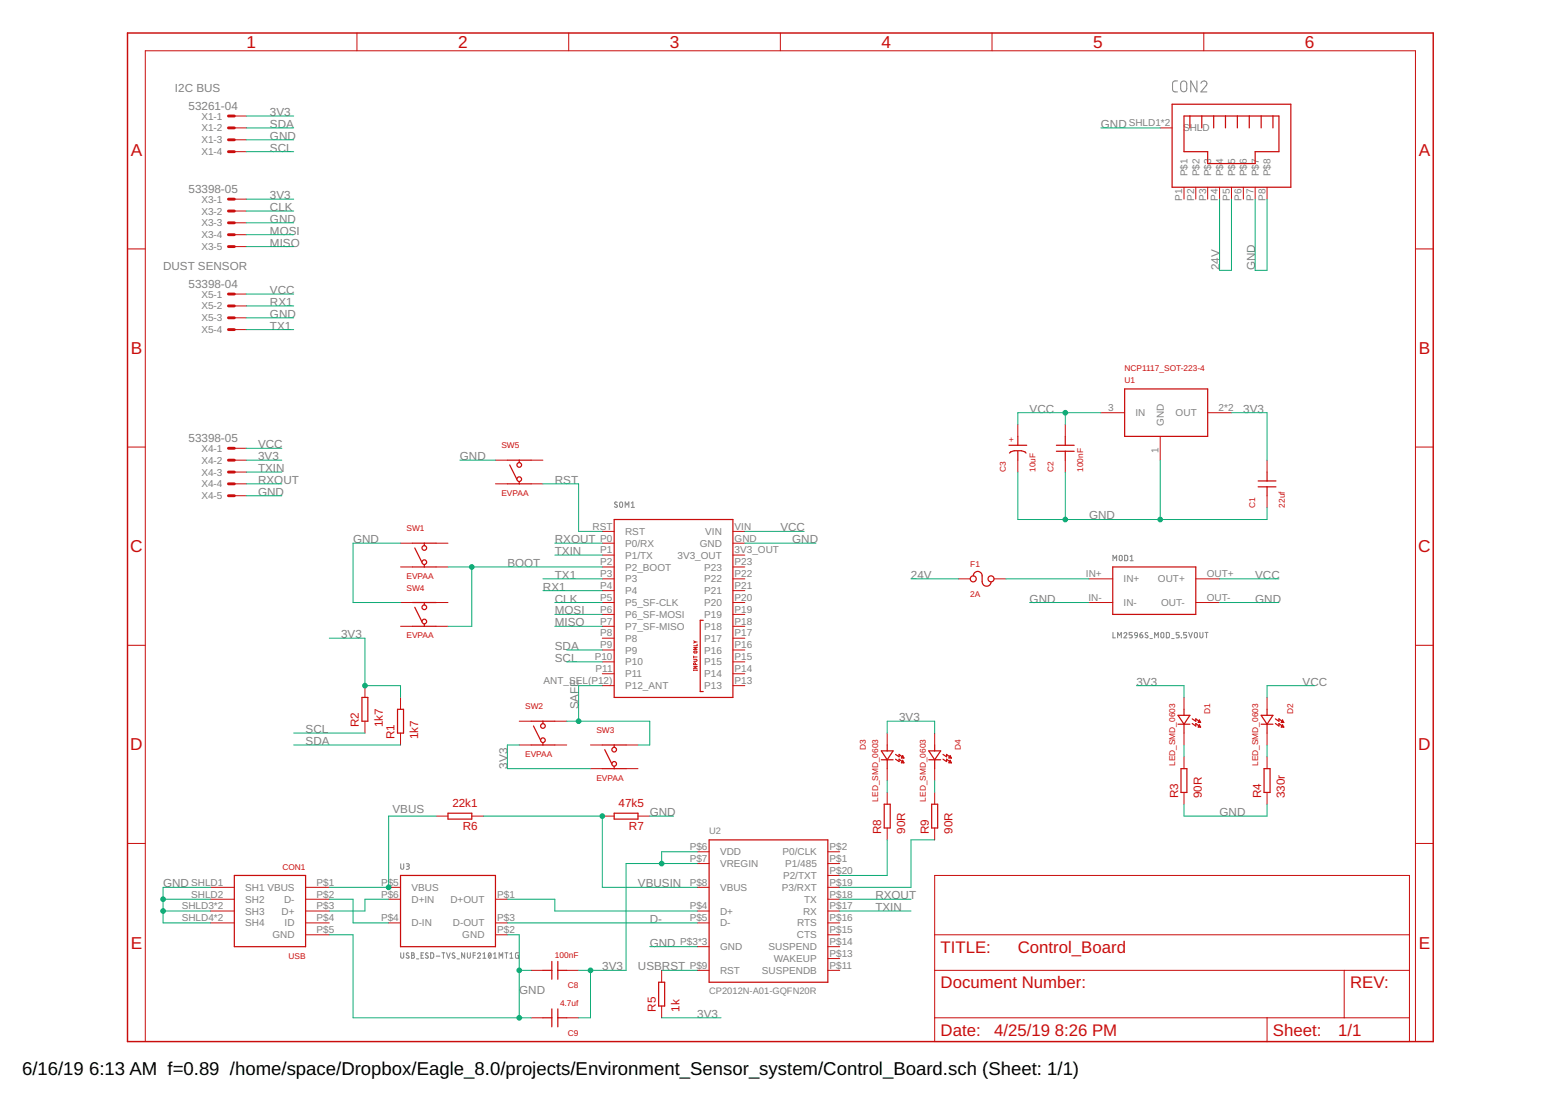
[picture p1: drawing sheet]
<svg xmlns="http://www.w3.org/2000/svg" width="297mm" height="210mm" viewBox="0 0 297 210" stroke-linecap="round" stroke-linejoin="round" font-family="sans-serif">
<g fill="none" stroke="#808080" stroke-width=".19">
<path d="M224.2 15.4l-.6 .1-.3 .4v1.3l.3 .3h.6M225 15.6l.5-.2a.54 .54 0 0 1 .5 .6v.9a.58 .58 0 0 1-.6 .6 .58 .58 0 0 1-.6-.6v-.9zM227.9 15.4v2.1l-1.2-2.1v2.1M228.7 15.9a.57 .57 0 0 1 .8-.5 .57 .57 0 0 1 .1 .9l-.9 1.2h1.1M117.5 95.7l-.4-.1-.1 .2 .5 .4a.28 .28 0 0 1-.1 .4 .28 .28 0 0 1-.4-.1M118.1 95.7l.2-.1 .2 .2v.7l-.2 .1-.3-.1zM119 96.6v-1l.4 .6 .3-.6v1M120.2 95.8l.3-.2v1M120.2 96.6h.6M211.9 106.8v-1l.4 .6 .3-.6v1M213.2 105.8l.5 .1v.8l-.3 .1-.3-.1zM214.1 105.8h.4l.2 .2v.6l-.2 .2h-.4z"/>
<path d="M215.2 106.8h.6M215.2 106l.3-.2v1M211.9 120.5v1h.5M212.8 121.5v-1l.3 .6 .4-.6v1M214 120.7a.28 .28 0 0 1 .4-.2 .28 .28 0 0 1 .1 .4l-.5 .6h.6M215.6 120.5h-.6v.4l.5 .1 .1 .2-.1 .3h-.5M216.1 120.5h.4l.1 .6-.6-.2zM216.6 121.1l-.1 .3-.4 .1M217 120.9h.4a.29 .29 0 0 1 .2 .3 .29 .29 0 0 1-.3 .3 .29 .29 0 0 1-.3-.3zM217.5 120.5l-.3 .1-.2 .3M218.5 120.5h-.2l-.2 .2 .5 .5v.2l-.4 .1-.2-.1M219 121.6h.4"/>
<path d="M219.9 121.5v-1l.3 .6 .4-.6v1M221.1 120.5h.3l.2 .1v.7l-.2 .2-.3-.2zM222.1 120.5h.4l.2 .1v.7l-.2 .2h-.4zM223.1 121.6h.5M224.5 120.5h-.5v.4l.4 .1 .1 .2-.1 .3h-.4M224.9 121.5h.1M226 120.5h-.6v.4l.4 .1 .2 .2-.2 .3h-.4M226.3 120.5l.4 1 .3-1M227.5 120.5h.3l.2 .1v.7l-.2 .2-.4-.2zM228.5 120.5v.8l.2 .2 .3-.2v-.8M229.4 120.5h.6M229.7 120.5v1"/>
<path d="M76.3 164.5v.9l.2 .2 .4-.2v-.9M77.4 164.5l.5 .2-.1 .3h-.3M77.6 165l.3 .1v.3l-.1 .1-.4 .1M76.3 181.5v.9l.2 .1 .4-.1v-.9M77.9 181.6l-.3-.1-.2 .2 .5 .5v.2l-.3 .1-.3-.1M78.4 181.5l.4 .1v.2l-.1 .1 .2 .3-.1 .3h-.4zM78.4 181.9h.3M79.3 182.6h.4M80.2 181.9h.3M80.6 181.5h-.4v1h.4M81.5 181.6l-.3-.1-.2 .2 .5 .5v.2l-.3 .1-.2-.1M82 181.5h.4l.2 .3v.4l-.2 .3h-.4z"/>
<path d="M83.1 182.1h.7M84.1 181.5h.6M84.4 181.5v1M85 181.5l.4 1 .3-1M86.6 181.6l-.3-.1-.2 .2 .5 .5v.2l-.3 .1-.2-.1M87 182.6h.5M88.5 181.5v1l-.6-1v1M89 181.5v.7l.2 .3 .3-.1 .1-.9M90.1 181.9h.4M90.5 181.5h-.4v1M90.9 181.7a.29 .29 0 0 1 .4-.2 .29 .29 0 0 1 .1 .4l-.5 .6h.6M91.9 182.5h.6"/>
<path d="M91.9 181.7l.3-.2v1M93.1 181.6l.1-.1a.53 .53 0 0 1 .3 .5 .53 .53 0 0 1-.3 .5l-.2-.5zM93.5 181.7l-.5 .6M94 182.5h.6M94 181.7l.3-.2v1M95 182.5v-1l.4 .6 .3-.6v1M96.1 181.5h.6M96.4 181.5v1M97.1 182.5h.6M97.1 181.7l.3-.2v1M98.7 181.5l-.5 .1 .1 .9h.4v-.6h-.1"/>
</g>
<path d="M24.3 6.3h248.6v192.1h-248.6z" fill="none" stroke="#c90d0c" stroke-width=".28"/>
<g fill="none" stroke="#c90d0c" stroke-width=".19">
<path d="M68 6.3v3.4M108.3 6.3v3.4M148.6 6.3v3.4M188.9 6.3v3.4M229.2 6.3v3.4M44.6 24.4h2.3M44.6 22.1h2.3M44.6 26.6h2.3M44.6 28.9h2.3M44.6 37.9h2.3M220.9 24.4h2.3M225.4 35.7v2.2"/>
<path d="M227.7 35.7v2.2M230 35.7v2.2M232.2 35.7v2.2M234.5 35.7v2.2M236.7 35.7v2.2M239 35.7v2.2M241.3 35.7v2.2M24.3 47.4h3.4M44.6 40.2h2.3M44.6 42.4h2.3M44.6 44.7h2.3M44.6 47h2.3"/>
<path d="M44.6 56h2.3M44.6 58.3h2.3M269.5 47.4h3.4M44.6 60.5h2.3M44.6 62.8h2.3M209.6 78.6h4.5M230 78.6h4.5M24.3 85.2h3.4M44.6 87.7h2.3M44.6 92.2h2.3M44.6 85.4h2.3M44.6 89.9h2.3"/>
<path d="M44.6 94.4h2.3M94.3 87.7h2.3M94.3 92.2h2.3M101.1 87.7h2.3M101.1 92.2h2.3M193.8 80.9v2.2M193.8 87.7v2.2M202.8 80.9v2.2M202.8 87.7v2.2M220.9 83.1v4.6M241.3 87.7v2.2M241.3 94.4v2.3"/>
<path d="M269.5 85.2h3.4M76.3 103.5h2.2M76.3 108h2.2M76.3 114.8h2.2M76.3 119.3h2.2M83 103.5h2.3M83 108h2.3M83 114.8h2.3M83 119.3h2.3M114.7 101.2h2.2M114.7 103.5h2.2M114.7 105.7h2.2"/>
<path d="M114.7 108h2.2M114.7 110.3h2.2M114.7 112.5h2.2M114.7 114.8h2.2M114.7 117h2.2M114.7 119.3h2.2M139.6 101.2h2.2M139.6 103.5h2.2M139.6 105.7h2.2M139.6 108h2.2M139.6 110.3h2.2M139.6 112.5h2.2"/>
<path d="M139.6 114.8h2.2M139.6 117h2.2M139.6 119.3h2.2M182.5 110.3h2.3M189.3 110.3h2.2M207.3 110.3h4.6M207.3 114.8h4.6M227.7 110.3h4.5M227.7 114.8h4.5M24.3 122.9h3.4M69.5 130.6v2.2M69.5 137.4v2.2"/>
<path d="M76.3 132.8v2.3M76.3 139.6v2.3M98.9 137.4h2.2M105.6 137.4h2.3M114.7 121.6h2.2M114.7 123.8h2.2M114.7 126.1h2.2M114.7 128.3h2.2M114.7 130.6h2.2M132.1 125.6h.4l.2 .2-.2 .2h-.4M132.1 127.7h.6M132.1 125v.3"/>
<path d="M132.1 127.6v.1M132.1 126.9h.6l-.6 .4h.6M132.1 125.1h.6M132.1 123.3h.6l-.6 .4h.6M132.1 122.1l.3 .2M132.2 124h.5v.3l-.5 .1zM132.4 122.3l-.3 .2M132.4 122.3h.3M132.4 126.6v-.3h-.2l-.1 .3h.6M132.7 122.7v.3h-.6M132.7 127.6v.1M139.6 121.6h2.2"/>
<path d="M139.6 123.8h2.2M139.6 126.1h2.2M139.6 128.3h2.2M139.6 130.6h2.2M168.9 139.6v2.3M178 139.6v2.3M225.4 132.8v2.3M225.4 139.6v2.3M241.3 132.8v2.3M241.3 139.6v2.3M269.5 122.9h3.4M83 155.4h2.3"/>
<path d="M89.8 155.4h2.3M98.9 141.9h2.2M105.6 141.9h2.3M112.4 141.9h2.3M112.4 146.4h2.3M114.7 155.4h2.2M119.2 141.9h2.3M119.2 146.4h2.3M121.5 155.4h2.2M168.9 146.4v2.3M168.9 150.9v2.3M168.9 157.7v2.3"/>
<path d="M178 146.4v2.3M178 150.9v2.3M178 157.7v2.3M225.4 144.1v2.3M225.4 150.9v2.3M241.3 144.1v2.3M241.3 150.9v2.3M24.3 160.7h3.4M40.1 169h4.5M40.1 173.5h4.5M40.1 175.8h4.5M40.1 171.3h4.5"/>
<path d="M58.2 178.1h4.5M58.2 169h4.5M58.2 173.5h4.5M58.2 175.8h4.5M58.2 171.3h4.5M74 169h2.3M74 175.8h2.3M74 171.3h2.3M94.3 178.1h2.3M94.3 175.8h2.3M94.3 171.3h2.3M132.8 164.5h2.2"/>
<path d="M132.8 169h2.2M132.8 173.5h2.2M132.8 175.8h2.2M132.8 162.2h2.2M157.6 166.8h2.3M157.6 178.1h2.3M157.6 164.5h2.3M157.6 169h2.3M157.6 173.5h2.3M157.6 175.8h2.3M157.6 162.2h2.3M157.6 171.3h2.3"/>
<path d="M178 166.8h90.4v31.6h-90.4zM178 178.1h90.4M269.5 160.7h3.4M27.7 198.4v-188.7h241.8v188.7M101.1 184.8h2.3M101.1 193.9h2.3M107.9 184.8h2.3M107.9 193.9h2.3M126 184.8v2.3M126 191.6v2.3M132.8 184.8h2.2M132.8 180.3h2.2"/>
<path d="M157.6 184.8h2.3M157.6 180.3h2.3M157.6 182.6h2.3M178 184.8h90.4M178 193.9h90.4M241.3 193.9v4.5M255.9 184.8v9.1"/>
</g>
<g fill="none" stroke="#c90d0c" stroke-width=".23">
<path d="M223.2 19.9h22.6v15.8h-22.6zM225.4 22.1h18.1v6.8h-4.5v2.3h-9v-2.3h-4.6zM226.6 22.1v2.3M228.8 22.1v2.3M231.1 22.1v2.3M233.3 22.1v2.3M235.6 22.1v2.3M237.9 22.1v2.3M240.1 22.1v2.3M242.4 22.1v2.3M214.1 74.1h15.9v9h-15.9zM96.6 87.7h4.5"/>
<path d="M96.6 92.2h4.5M97 88.6l1.4 2.7M98.9 87.7v.4M98.9 91.7v.5M116.9 99h22.7v33.8h-22.7zM192.1 84.8h3.4M192.2 86.3a2.61 2.61 0 0 1 3.2 0M193.8 83.1v1.7M193.8 86v1.7M201.1 86h3.4M201.1 84.8h3.4M202.8 83.1v1.7"/>
<path d="M202.8 86v1.7M239.6 92.7h3.4M239.6 91.6h3.4M241.3 89.9v1.7M241.3 92.7v1.7M78.5 103.5h4.5M78.5 108h4.5M78.5 114.8h4.5M78.5 119.3h4.5M79 104.4l1.3 2.7M79 115.7l1.3 2.7M80.8 103.5v.4"/>
<path d="M80.8 107.5v.5M80.8 114.8v.4M80.8 118.8v.5M133.9 118.2h-.6v13.5h.6M185.3 109.7a.85 .85 0 0 1 .9-.9 .85 .85 0 0 1 .8 .9v1.1a.85 .85 0 0 0 .9 .9 .85 .85 0 0 0 .8-.9M211.9 108h15.8v9h-15.8zM68.9 132.8h1.1v4.6h-1.1zM75.7 135.1h1.1v4.5h-1.1zM101.1 137.4h4.5M101.6 138.3l1.3 2.7M103.4 137.4v.4M224.3 136.2h2.3l-1.2 1.7z"/>
<path d="M224.3 137.9h2.3M225.4 135.1v1.1M225.4 137.9v1.7M227 136.9l.7 .5v-.5l.9 .7M227 137.8l.7 .5v-.5l.9 .7M228.4 137.1l.2 .5h-.4zM228.4 138l.2 .5h-.4zM240.1 136.2h2.3l-1.1 1.7zM240.1 137.9h2.3M241.3 135.1v1.1M241.3 137.9v1.7M242.8 136.9l.7 .5v-.5l.9 .7"/>
<path d="M242.8 137.8l.7 .5v-.5l.9 .7M244.2 137.1l.2 .5h-.4zM244.2 138l.2 .5h-.4zM85.3 154.9h4.5v1.1h-4.5zM101.1 141.9h4.5M103.4 141.4v.5M114.7 141.9h4.5M114.7 146.4h4.5M115.1 142.8l1.4 2.7M116.9 141.9v.4M116.9 146v.4M116.9 154.9h4.6v1.1h-4.6z"/>
<path d="M135 160h22.6v27.1h-22.6zM167.8 143h2.3l-1.2 1.7zM167.8 144.7h2.3M168.4 153.2h1.1v4.5h-1.1zM168.9 141.9v1.1M168.9 144.7v1.7M170.5 143.7l.7 .4v-.4l.9 .7M170.5 144.6l.7 .5v-.5l.9 .7M171.9 143.9l.2 .5h-.5zM171.9 144.8l.2 .5h-.5zM176.8 143h2.3l-1.1 1.7zM176.8 144.7h2.3"/>
<path d="M177.4 153.2h1.1v4.5h-1.1zM178 141.9v1.1M178 144.7v1.7M179.6 143.7l.6 .4v-.4l.9 .7M179.6 144.6l.6 .5v-.5l.9 .7M180.9 143.9l.2 .5h-.4zM180.9 144.8l.2 .5h-.4zM224.9 146.4h1.1v4.5h-1.1zM240.7 146.4h1.1v4.5h-1.1zM44.6 166.8h13.6v13.5h-13.6zM76.3 166.8h18v13.5h-18zM103.4 184.8h1.7"/>
<path d="M103.4 193.9h1.7M105.1 183.1v3.4M105.1 192.2v3.4M106.2 183.1v3.4M106.2 192.2v3.4M106.2 184.8h1.7M106.2 193.9h1.7M125.4 187.1h1.2v4.5h-1.2z"/>
<circle cx="98.9" cy="88.6" r=".44"/>
<circle cx="98.9" cy="91.3" r=".44"/>
<circle cx="80.8" cy="104.4" r=".44"/>
<circle cx="80.8" cy="107.1" r=".44"/>
<circle cx="80.8" cy="118.4" r=".44"/>
<circle cx="80.8" cy="115.7" r=".44"/>
<circle cx="185.3" cy="110.3" r=".57"/>
<circle cx="188.7" cy="110.3" r=".57"/>
<circle cx="103.4" cy="138.3" r=".44"/>
<circle cx="103.4" cy="141" r=".44"/>
<circle cx="116.9" cy="142.8" r=".44"/>
<circle cx="116.9" cy="145.5" r=".44"/>
</g>
<g fill="none" stroke="#c90d0c" stroke-width=".55">
<path d="M43.5 22.1h1.1M43.5 24.4h1.1M43.5 26.6h1.1M43.5 28.9h1.1M43.5 37.9h1.1M43.5 40.2h1.1M43.5 42.4h1.1M43.5 44.7h1.1M43.5 47h1.1M43.5 56h1.1M43.5 58.3h1.1M43.5 60.5h1.1"/>
<path d="M43.5 62.8h1.1M43.5 85.4h1.1M43.5 87.7h1.1M43.5 89.9h1.1M43.5 92.2h1.1M43.5 94.4h1.1"/>
</g>
<g fill="none" stroke="#0dab76" stroke-width=".19">
<path d="M46.9 22.1h9M46.9 37.9h9M46.9 26.6h9M46.9 24.4h9M46.9 28.9h9M209.6 24.4h11.3M232.2 37.9v13.6h2.3v-13.6M239 37.9v13.6h2.3v-13.6M46.9 56h9M46.9 42.4h9M46.9 58.3h9M46.9 40.2h9"/>
<path d="M46.9 44.7h9M46.9 47h9M46.9 60.5h9M46.9 62.8h9M202.8 78.6v2.3M209.6 78.6h-15.8v2.3M234.5 78.6h6.8v9.1M46.9 85.4h6.8M46.9 87.7h6.8M46.9 89.9h6.8M46.9 92.2h6.8M46.9 94.4h6.8"/>
<path d="M87.6 87.7h6.7M103.4 92.2h6.8v9h4.5M193.8 89.9v9.1h47.5v-2.3M202.8 89.9v9.1M220.9 87.7v11.3M76.3 103.5h-9.1v11.3h9.1M85.3 108h29.4M89.8 108v11.3h-4.5M103.4 110.3h11.3M103.4 112.5h11.3M105.6 119.3h9.1M105.6 105.7h9.1"/>
<path d="M105.6 103.5h9.1M105.6 114.8h9.1M105.6 117h9.1M141.8 101.2h11.3M141.8 103.5h13.6M173.5 110.3h9M191.5 110.3h15.8M196 114.8h11.3M232.2 110.3h11.3M232.2 114.8h11.3M55.9 139.6h13.6M62.7 121.6h6.8v9h6.8v2.2"/>
<path d="M107.9 137.4h15.8v4.5h-2.2M107.9 123.8h6.8M107.9 126.1h6.8M114.7 130.6h-4.5v6.8M168.9 139.6v-2.2h9.1v2.2M216.4 130.6h9v2.2M250.3 130.6h-9v2.2M55.9 141.9h20.4M83 155.4h-9v13.6h-11.3M92.1 155.4h22.6v13.6h18.1M98.9 141.9h-2.3v4.5h15.8M123.7 155.4h4.5"/>
<path d="M168.9 148.7v2.2M168.9 160v6.8h-9M178 148.7v2.2M178 160h-4.5v9h-13.6M225.4 153.2v2.2h15.9v-2.2M225.4 141.9v2.2M241.3 141.9v2.2M31.1 173.5h9M31.1 171.3h9M40.1 169h-9v6.8h9M62.7 178.1h4.5v15.8h33.9M62.7 171.3h4.5v4.5h6.8"/>
<path d="M74 171.3h-4.5v2.2h-6.8M96.6 171.3h9v2.2h27.2M96.6 178.1h2.3v15.8M96.6 175.8h36.2M132.8 162.2h-6.8v2.3M132.8 164.5h-13.6v20.3h-9M159.9 173.5h13.6M159.9 171.3h13.6M98.9 184.8h2.2M112.4 184.8v9.1h-2.2M123.7 180.3h9.1M126 193.9h11.3"/>
<path d="M126 184.8h6.8"/>
</g>
<g fill="#0dab76" stroke="#0dab76" stroke-width=".19">
<circle cx="89.8" cy="108" r=".44"/>
<circle cx="110.2" cy="137.4" r=".44"/>
<circle cx="202.8" cy="78.6" r=".44"/>
<circle cx="69.5" cy="130.6" r=".44"/>
<circle cx="126" cy="164.5" r=".44"/>
<circle cx="112.4" cy="184.8" r=".44"/>
<circle cx="202.8" cy="99" r=".44"/>
<circle cx="220.9" cy="99" r=".44"/>
<circle cx="98.9" cy="184.8" r=".44"/>
<circle cx="98.9" cy="193.9" r=".44"/>
<circle cx="31.1" cy="173.5" r=".44"/>
<circle cx="31.1" cy="171.3" r=".44"/>
<circle cx="114.7" cy="155.4" r=".44"/>
<circle cx="74" cy="169" r=".44"/>
</g>
<g font-size="3.5">
<text x="4.2" y="204.7">6/16/19</text>
<text x="17" y="204.7">6:13 AM f=0.89 /home/space/Dropbox/Eagle_8.0/projects/Environment_Sensor_system/Control_Board.sch (Sheet: 1/1)</text>
</g>
<g font-size="3.3" fill="#c90d0c">
<text x="46.9" y="9.1">1</text>
<text x="87.2" y="9.1">2</text>
<text x="127.5" y="9.1">3</text>
<text x="167.8" y="9.1">4</text>
<text x="208.1" y="9.1">5</text>
<text x="248.4" y="9.1">6</text>
<text x="24.9" y="29.7">A</text>
<text x="270.1" y="29.7">A</text>
<text x="24.9" y="67.5">B</text>
<text x="270.1" y="67.5">B</text>
<text x="24.8" y="105.2">C</text>
<text x="270" y="105.2">C</text>
<text x="24.8" y="142.9">D</text>
<text x="270" y="142.9">D</text>
<text x="24.9" y="180.7">E</text>
<text x="270.1" y="180.7">E</text>
</g>
<g font-size="3.2" fill="#c90d0c">
<text x="179.1" y="181.4">TITLE:</text>
<text x="193.8" y="181.4">Control_Board</text>
<text x="179.1" y="188.2">Document Number:</text>
<text x="257.1" y="188.2">REV:</text>
<text x="179.1" y="197.3">Date:</text>
<text x="189.3" y="197.3">4/25/19</text>
<text x="200.8" y="197.3">8:26 PM</text>
<text x="242.4" y="197.3">Sheet:</text>
<text x="254.8" y="197.3">1/1</text>
</g>
<g font-size="2.2" fill="#808080">
<text x="33.3" y="17.6">I2C BUS</text>
<text x="35.9" y="20.9">53261-04</text>
<text x="51.4" y="22.1">3V3</text>
<text x="51.4" y="26.6">GND</text>
<text x="51.4" y="24.4">SDA</text>
<text x="51.4" y="28.9">SCL</text>
<text x="209.6" y="24.4">GND</text>
<text x="35.9" y="36.7">53398-05</text>
<text x="51.4" y="37.9">3V3</text>
<text x="51.4" y="40.2">CLK</text>
<text x="51.4" y="42.4">GND</text>
<text x="51.4" y="44.7">MOSI</text>
<text x="51.4" y="47">MISO</text>
<text x="31.1" y="51.5">DUST SENSOR</text>
<text x="232.2" y="51.5" transform="rotate(-90 232.2 51.5)">24V</text>
<text x="239" y="51.5" transform="rotate(-90 239 51.5)">GND</text>
<text x="35.9" y="54.8">53398-04</text>
<text x="51.4" y="56">VCC</text>
<text x="51.4" y="58.3">RX1</text>
<text x="51.4" y="60.5">GND</text>
<text x="51.4" y="62.8">TX1</text>
<text x="196.1" y="78.6">VCC</text>
<text x="236.7" y="78.6">3V3</text>
<text x="35.9" y="84.1">53398-05</text>
<text x="49.1" y="85.4">VCC</text>
<text x="49.1" y="87.6">3V3</text>
<text x="49.1" y="89.9">TXIN</text>
<text x="87.6" y="87.6">GND</text>
<text x="49.1" y="92.2">RXOUT</text>
<text x="49.1" y="94.4">GND</text>
<text x="105.6" y="92.2">RST</text>
<text x="148.6" y="101.2">VCC</text>
<text x="207.4" y="99">GND</text>
<text x="67.2" y="103.5">GND</text>
<text x="96.6" y="108">BOOT</text>
<text x="105.6" y="105.7">TXIN</text>
<text x="105.6" y="103.5">RXOUT</text>
<text x="150.9" y="103.5">GND</text>
<text x="103.4" y="112.5">RX1</text>
<text x="105.6" y="110.3">TX1</text>
<text x="173.5" y="110.3">24V</text>
<text x="239" y="110.3">VCC</text>
<text x="105.6" y="114.8">CLK</text>
<text x="105.6" y="117">MOSI</text>
<text x="105.6" y="119.3">MISO</text>
<text x="196.1" y="114.8">GND</text>
<text x="239" y="114.8">GND</text>
<text x="65" y="121.6">3V3</text>
<text x="105.6" y="123.8">SDA</text>
<text x="105.6" y="126.1">SCL</text>
<text x="216.4" y="130.6">3V3</text>
<text x="248" y="130.6">VCC</text>
<text x="110.2" y="135.1" transform="rotate(-90 110.2 135.1)">SAFE</text>
<text x="171.2" y="137.4">3V3</text>
<text x="58.2" y="141.9">SDA</text>
<text x="58.2" y="139.6">SCL</text>
<text x="96.6" y="146.4" transform="rotate(-90 96.6 146.4)">3V3</text>
<text x="74.7" y="154.8">VBUS</text>
<text x="123.7" y="155.5">GND</text>
<text x="232.2" y="155.5">GND</text>
<text x="31.1" y="169">GND</text>
<text x="121.5" y="169">VBUSIN</text>
<text x="166.7" y="173.5">TXIN</text>
<text x="166.7" y="171.3">RXOUT</text>
<text x="123.7" y="175.8">D-</text>
<text x="114.7" y="184.8">3V3</text>
<text x="121.5" y="184.8">USB</text>
<text x="123.7" y="180.3">GND</text>
<text x="126" y="184.8">RST</text>
<text x="98.9" y="189.4">GND</text>
<text x="132.8" y="193.9">3V3</text>
</g>
<g font-size="2.2" fill="#c90d0c">
<text x="68.4" y="138.5" transform="rotate(-90 68.4 138.5)">R2</text>
<text x="72.9" y="138.5" transform="rotate(-90 72.9 138.5)">1k7</text>
<text x="75.1" y="140.8" transform="rotate(-90 75.1 140.8)">R1</text>
<text x="79.7" y="140.8" transform="rotate(-90 79.7 140.8)">1k7</text>
<text x="86.1" y="153.7">22k1</text>
<text x="117.8" y="153.7">47k5</text>
<text x="224.3" y="152.1" transform="rotate(-90 224.3 152.1)">R3</text>
<text x="228.8" y="152.1" transform="rotate(-90 228.8 152.1)">90R</text>
<text x="240.1" y="152.1" transform="rotate(-90 240.1 152.1)">R4</text>
<text x="244.6" y="152.1" transform="rotate(-90 244.6 152.1)">330r</text>
<text x="88.1" y="158.2">R6</text>
<text x="119.8" y="158.2">R7</text>
<text x="167.8" y="158.8" transform="rotate(-90 167.8 158.8)">R8</text>
<text x="172.3" y="158.8" transform="rotate(-90 172.3 158.8)">90R</text>
<text x="176.8" y="158.8" transform="rotate(-90 176.8 158.8)">R9</text>
<text x="181.4" y="158.8" transform="rotate(-90 181.4 158.8)">90R</text>
<text x="124.9" y="192.7" transform="rotate(-90 124.9 192.7)">R5</text>
<text x="129.4" y="192.7" transform="rotate(-90 129.4 192.7)">1k</text>
</g>
<g font-size="1.9" fill="#808080">
<text x="38.3" y="22.8">X1-1</text>
<text x="38.3" y="25">X1-2</text>
<text x="38.3" y="27.3">X1-3</text>
<text x="38.3" y="29.6">X1-4</text>
<text x="214.9" y="24.1">SHLD1*2</text>
<text x="225.3" y="25">SHLD</text>
<text x="226.1" y="33.6" transform="rotate(-90 226.1 33.6)">P$1</text>
<text x="228.4" y="33.6" transform="rotate(-90 228.4 33.6)">P$2</text>
<text x="230.6" y="33.6" transform="rotate(-90 230.6 33.6)">P$3</text>
<text x="232.9" y="33.6" transform="rotate(-90 232.9 33.6)">P$4</text>
<text x="235.2" y="33.6" transform="rotate(-90 235.2 33.6)">P$5</text>
<text x="237.4" y="33.6" transform="rotate(-90 237.4 33.6)">P$6</text>
<text x="239.7" y="33.6" transform="rotate(-90 239.7 33.6)">P$7</text>
<text x="241.9" y="33.6" transform="rotate(-90 241.9 33.6)">P$8</text>
<text x="38.3" y="38.6">X3-1</text>
<text x="38.3" y="40.9">X3-2</text>
<text x="225.1" y="38.3" transform="rotate(-90 225.1 38.3)">P1</text>
<text x="227.4" y="38.3" transform="rotate(-90 227.4 38.3)">P2</text>
<text x="229.6" y="38.3" transform="rotate(-90 229.6 38.3)">P3</text>
<text x="231.9" y="38.3" transform="rotate(-90 231.9 38.3)">P4</text>
<text x="234.2" y="38.3" transform="rotate(-90 234.2 38.3)">P5</text>
<text x="236.4" y="38.3" transform="rotate(-90 236.4 38.3)">P6</text>
<text x="238.7" y="38.3" transform="rotate(-90 238.7 38.3)">P7</text>
<text x="240.9" y="38.3" transform="rotate(-90 240.9 38.3)">P8</text>
<text x="38.3" y="43.1">X3-3</text>
<text x="38.3" y="45.4">X3-4</text>
<text x="38.3" y="47.6">X3-5</text>
<text x="38.3" y="56.7">X5-1</text>
<text x="38.3" y="58.9">X5-2</text>
<text x="38.3" y="61.2">X5-3</text>
<text x="38.3" y="63.5">X5-4</text>
<text x="211" y="78.3">3</text>
<text x="216.2" y="79.3">IN</text>
<text x="221.6" y="81.1" transform="rotate(-90 221.6 81.1)">GND</text>
<text x="223.9" y="79.3">OUT</text>
<text x="232" y="78.3">2*2</text>
<text x="38.3" y="86.1">X4-1</text>
<text x="38.3" y="88.3">X4-2</text>
<text x="220.6" y="86.3" transform="rotate(-90 220.6 86.3)">1</text>
<text x="38.3" y="90.6">X4-3</text>
<text x="38.3" y="92.8">X4-4</text>
<text x="38.3" y="95.1">X4-5</text>
<text x="112.8" y="100.9">RST</text>
<text x="119" y="101.9">RST</text>
<text x="134.3" y="101.9">VIN</text>
<text x="139.9" y="100.9">VIN</text>
<text x="114.3" y="103.2">P0</text>
<text x="114.3" y="105.4">P1</text>
<text x="114.3" y="107.7">P2</text>
<text x="119" y="104.1">P0/RX</text>
<text x="119" y="106.4">P1/TX</text>
<text x="129" y="106.4">3V3_OUT</text>
<text x="133.2" y="104.1">GND</text>
<text x="139.9" y="107.7">P23</text>
<text x="139.9" y="105.4">3V3_OUT</text>
<text x="139.9" y="103.2">GND</text>
<text x="114.3" y="109.9">P3</text>
<text x="114.3" y="112.2">P4</text>
<text x="119" y="108.7">P2_BOOT</text>
<text x="119" y="110.9">P3</text>
<text x="119" y="113.2">P4</text>
<text x="134.1" y="113.2">P21</text>
<text x="134.1" y="110.9">P22</text>
<text x="134.1" y="108.7">P23</text>
<text x="139.9" y="112.2">P21</text>
<text x="139.9" y="109.9">P22</text>
<text x="206.8" y="109.9">IN+</text>
<text x="214" y="110.9">IN+</text>
<text x="220.5" y="110.9">OUT+</text>
<text x="229.8" y="109.9">OUT+</text>
<text x="114.3" y="114.5">P5</text>
<text x="114.3" y="116.7">P6</text>
<text x="114.3" y="119">P7</text>
<text x="119" y="115.4">P5_SF-CLK</text>
<text x="119" y="117.7">P6_SF-MOSI</text>
<text x="119" y="120">P7_SF-MISO</text>
<text x="134.1" y="120">P18</text>
<text x="134.1" y="117.7">P19</text>
<text x="134.1" y="115.4">P20</text>
<text x="139.9" y="119">P18</text>
<text x="139.9" y="116.7">P19</text>
<text x="139.9" y="114.5">P20</text>
<text x="207.3" y="114.5">IN-</text>
<text x="214" y="115.4">IN-</text>
<text x="221.1" y="115.4">OUT-</text>
<text x="229.8" y="114.5">OUT-</text>
<text x="113.2" y="125.8">P10</text>
<text x="114.3" y="121.2">P8</text>
<text x="114.3" y="123.5">P9</text>
<text x="119" y="122.2">P8</text>
<text x="119" y="124.5">P9</text>
<text x="134.1" y="124.5">P16</text>
<text x="134.1" y="122.2">P17</text>
<text x="139.9" y="125.8">P15</text>
<text x="139.9" y="123.5">P16</text>
<text x="139.9" y="121.2">P17</text>
<text x="103.5" y="130.3">ANT_SEL(P12)</text>
<text x="113.4" y="128">P11</text>
<text x="119" y="126.7">P10</text>
<text x="119" y="129">P11</text>
<text x="119" y="131.3">P12_ANT</text>
<text x="134.1" y="131.3">P13</text>
<text x="134.1" y="129">P14</text>
<text x="134.1" y="126.7">P15</text>
<text x="139.9" y="130.3">P13</text>
<text x="139.9" y="128">P14</text>
<text x="131.3" y="161.9">P$6</text>
<text x="157.9" y="161.9">P$2</text>
<text x="131.3" y="164.2">P$7</text>
<text x="137.1" y="165.2">VREGIN</text>
<text x="137.1" y="162.9">VDD</text>
<text x="149" y="162.9">P0/CLK</text>
<text x="149.1" y="167.4">P2/TXT</text>
<text x="149.5" y="165.2">P1/485</text>
<text x="157.9" y="164.2">P$1</text>
<text x="157.9" y="166.4">P$20</text>
<text x="34.6" y="173.2">SHLD3*2</text>
<text x="36.4" y="168.7">SHLD1</text>
<text x="36.4" y="171">SHLD2</text>
<text x="46.7" y="169.7">SH1 VBUS</text>
<text x="46.7" y="172">SH2</text>
<text x="54.1" y="172">D-</text>
<text x="60.3" y="168.7">P$1</text>
<text x="60.3" y="171">P$2</text>
<text x="60.3" y="173.2">P$3</text>
<text x="72.6" y="171">P$6</text>
<text x="72.6" y="168.7">P$5</text>
<text x="78.3" y="172">D+IN</text>
<text x="78.3" y="169.7">VBUS</text>
<text x="85.8" y="172">D+OUT</text>
<text x="94.7" y="171">P$1</text>
<text x="131.3" y="168.7">P$8</text>
<text x="131.3" y="173.2">P$4</text>
<text x="137.1" y="169.7">VBUS</text>
<text x="148.9" y="169.7">P3/RXT</text>
<text x="153.1" y="172">TX</text>
<text x="157.9" y="168.7">P$19</text>
<text x="157.9" y="171">P$18</text>
<text x="157.9" y="173.2">P$17</text>
<text x="34.6" y="175.5">SHLD4*2</text>
<text x="46.7" y="174.2">SH3</text>
<text x="46.7" y="176.5">SH4</text>
<text x="51.9" y="178.7">GND</text>
<text x="53.6" y="174.2">D+</text>
<text x="54.2" y="176.5">ID</text>
<text x="60.3" y="175.5">P$4</text>
<text x="60.3" y="177.7">P$5</text>
<text x="72.6" y="175.5">P$4</text>
<text x="78.3" y="176.5">D-IN</text>
<text x="86.2" y="176.5">D-OUT</text>
<text x="88" y="178.7">GND</text>
<text x="94.7" y="177.7">P$2</text>
<text x="94.7" y="175.5">P$3</text>
<text x="129.5" y="180">P$3*3</text>
<text x="131.3" y="175.5">P$5</text>
<text x="137.1" y="174.2">D+</text>
<text x="137.1" y="176.5">D-</text>
<text x="151.7" y="178.7">CTS</text>
<text x="151.8" y="176.5">RTS</text>
<text x="152.9" y="174.2">RX</text>
<text x="157.9" y="175.5">P$16</text>
<text x="157.9" y="177.7">P$15</text>
<text x="157.9" y="180">P$14</text>
<text x="131.3" y="184.5">P$9</text>
<text x="137.1" y="181">GND</text>
<text x="137.1" y="185.5">RST</text>
<text x="145.1" y="185.5">SUSPENDB</text>
<text x="146.3" y="181">SUSPEND</text>
<text x="147.4" y="183.3">WAKEUP</text>
<text x="157.9" y="182.3">P$13</text>
<text x="157.9" y="184.5">P$11</text>
</g>
<g font-size="1.8" fill="#808080">
<text x="135" y="158.8">U2</text>
<text x="135" y="189.4">CP2012N-A01-GQFN20R</text>
</g>
<g font-size="1.6" fill="#c90d0c">
<text x="214.1" y="70.7">NCP1117_SOT-223-4</text>
<text x="214.1" y="73">U1</text>
<text x="95.5" y="85.4">SW5</text>
<text x="191.5" y="89.9" transform="rotate(-90 191.5 89.9)">C3</text>
<text x="193.1" y="84.3" transform="rotate(-90 193.1 84.3)">+</text>
<text x="197.2" y="89.9" transform="rotate(-90 197.2 89.9)">10uF</text>
<text x="200.6" y="89.9" transform="rotate(-90 200.6 89.9)">C2</text>
<text x="206.2" y="89.9" transform="rotate(-90 206.2 89.9)">100nF</text>
<text x="95.5" y="94.4">EVPAA</text>
<text x="77.4" y="101.2">SW1</text>
<text x="239" y="96.7" transform="rotate(-90 239 96.7)">C1</text>
<text x="244.6" y="96.7" transform="rotate(-90 244.6 96.7)">22uf</text>
<text x="184.8" y="108">F1</text>
<text x="77.4" y="110.3">EVPAA</text>
<text x="77.4" y="112.5">SW4</text>
<text x="184.8" y="113.6">2A</text>
<text x="77.4" y="121.6">EVPAA</text>
<text x="100" y="135.1">SW2</text>
<text x="230.4" y="136" transform="rotate(-90 230.4 136)">D1</text>
<text x="246.2" y="136" transform="rotate(-90 246.2 136)">D2</text>
<text x="113.6" y="139.6">SW3</text>
<text x="164.9" y="142.8" transform="rotate(-90 164.9 142.8)">D3</text>
<text x="182.9" y="142.8" transform="rotate(-90 182.9 142.8)">D4</text>
<text x="100" y="144.2">EVPAA</text>
<text x="113.6" y="148.7">EVPAA</text>
<text x="223.7" y="145.9" transform="rotate(-90 223.7 145.9)">LED_SMD_0603</text>
<text x="239.6" y="145.9" transform="rotate(-90 239.6 145.9)">LED_SMD_0603</text>
<text x="167.2" y="152.7" transform="rotate(-90 167.2 152.7)">LED_SMD_0603</text>
<text x="176.3" y="152.7" transform="rotate(-90 176.3 152.7)">LED_SMD_0603</text>
<text x="53.8" y="165.6">CON1</text>
<text x="54.9" y="182.6">USB</text>
<text x="105.7" y="182.6">100nF</text>
<text x="106.6" y="191.6">4.7uf</text>
<text x="108.1" y="188.2">C8</text>
<text x="108.1" y="197.3">C9</text>
</g>
</svg>
